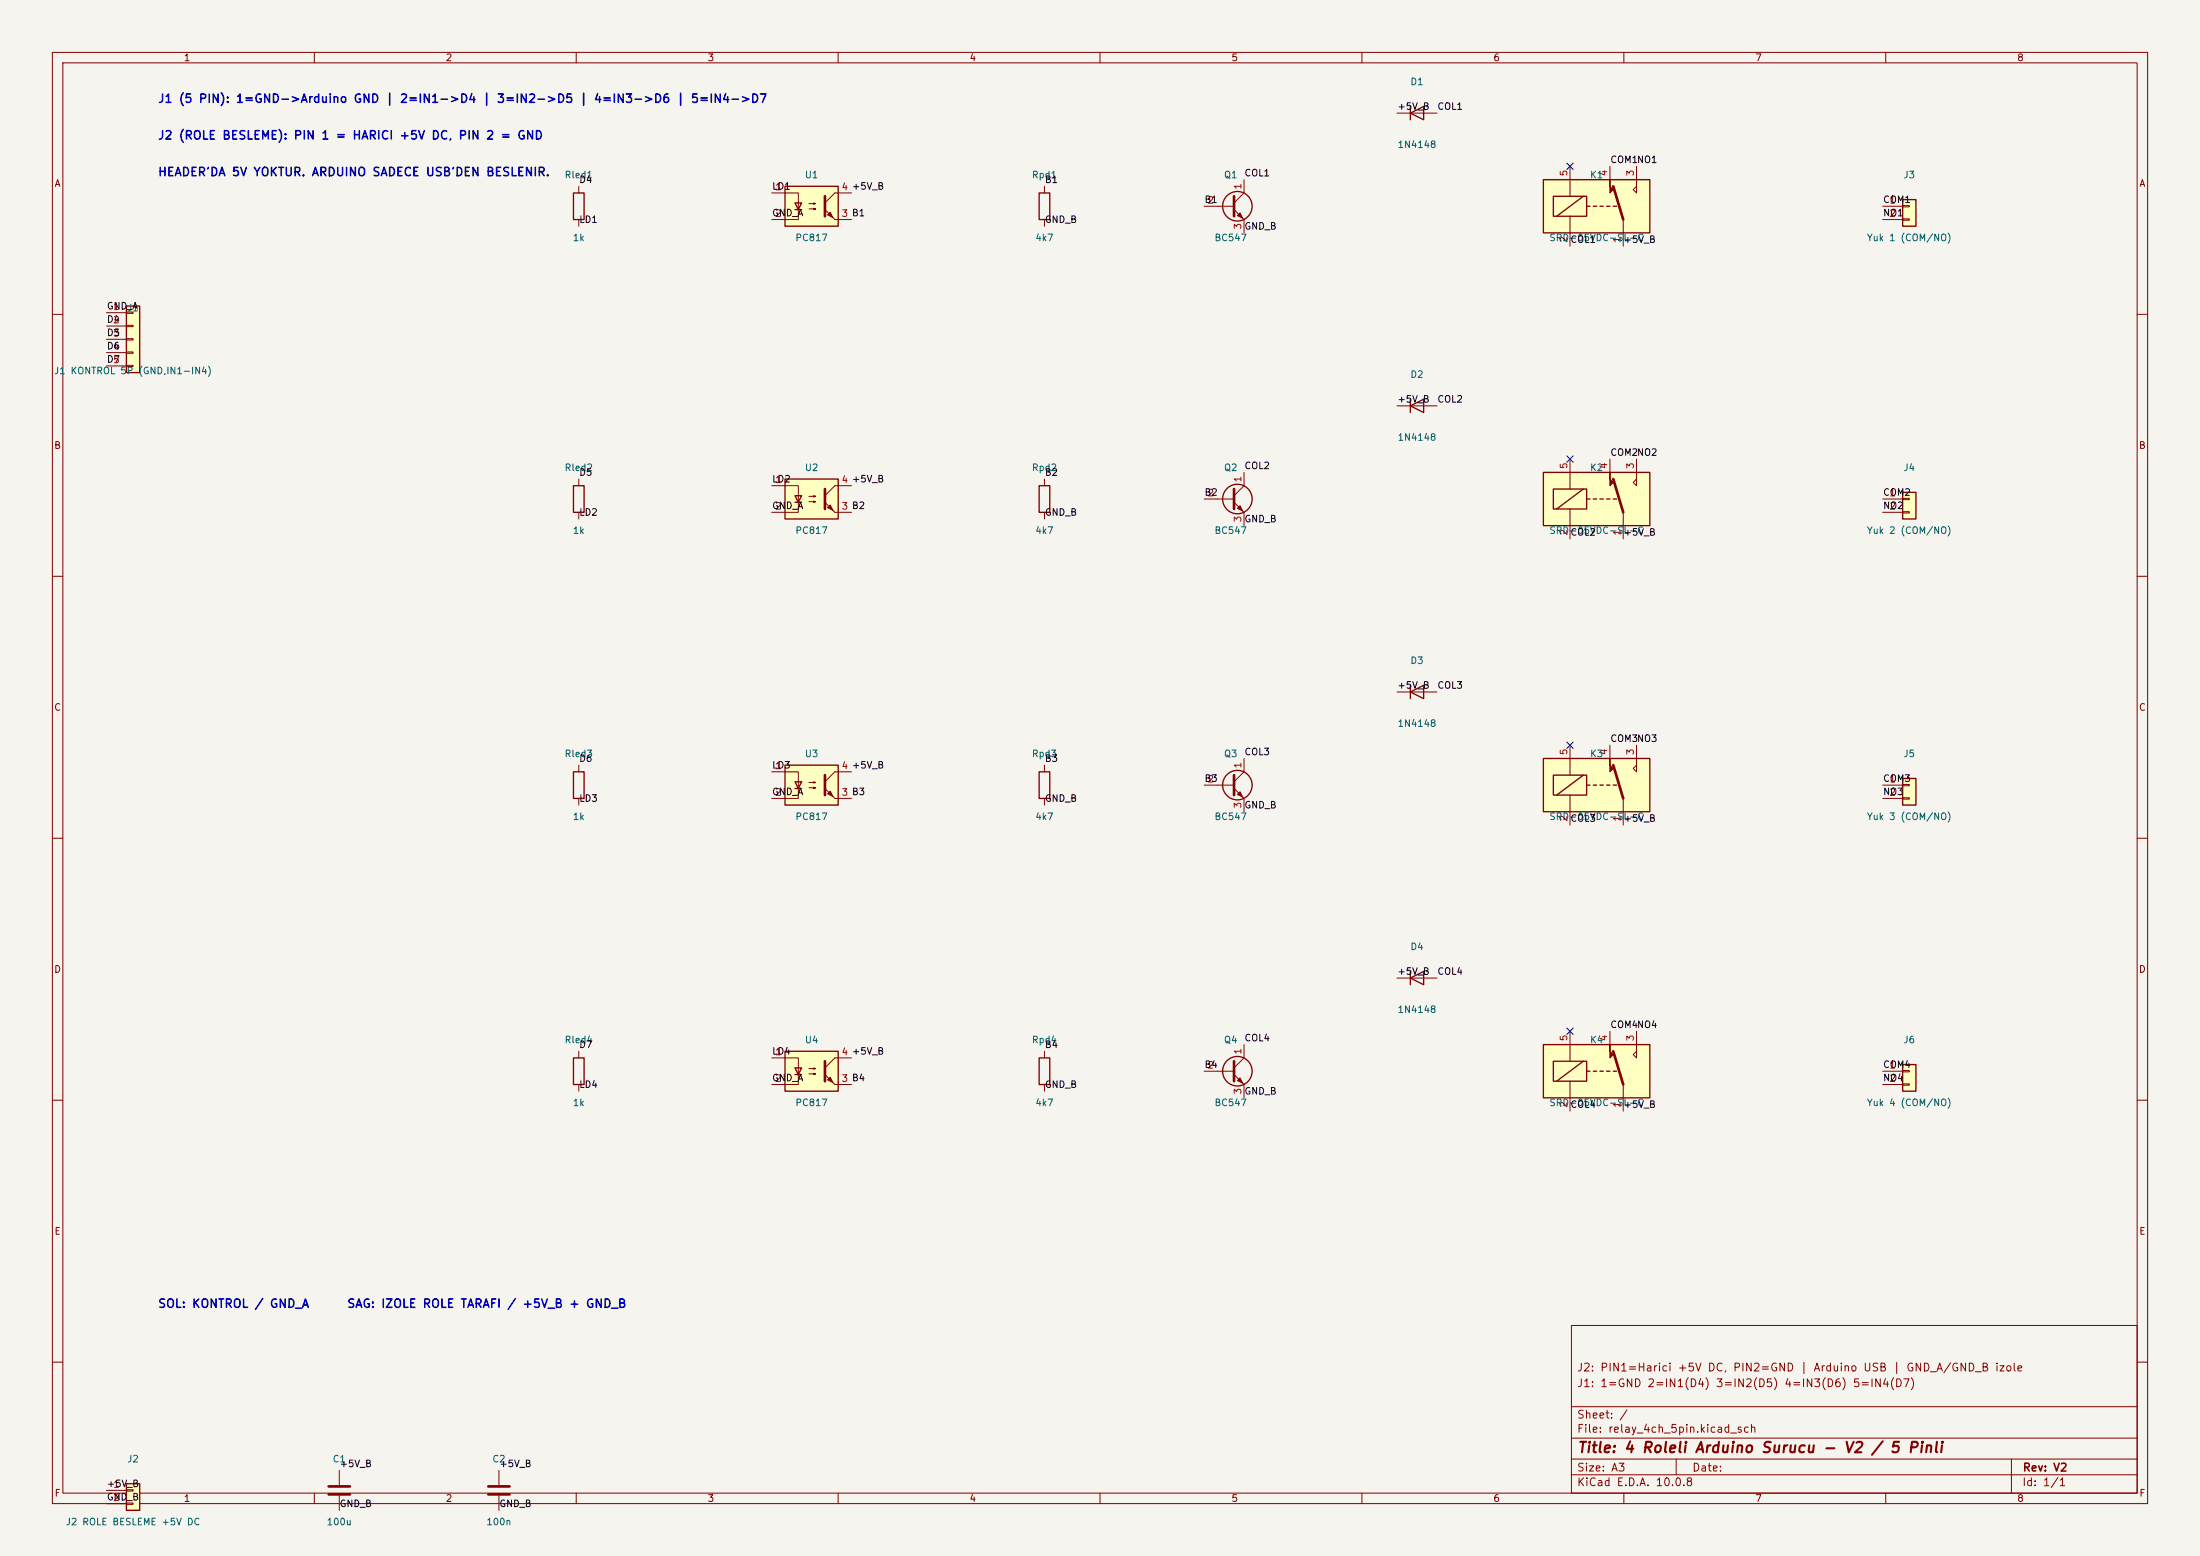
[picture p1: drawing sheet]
<svg xmlns="http://www.w3.org/2000/svg" width="420mm" height="297mm" viewBox="0 0 420 297" stroke-linecap="round" stroke-linejoin="round" font-family="sans-serif">
<path d="M0 0h420v297h-420z" fill="#f5f4ef" stroke="#f5f4ef" stroke-width=".19"/>
<g fill="none" stroke="#840000" stroke-width=".19">
<path d="M10 10h400v277h-400zM12 12h396v273h-396zM60 10v2M110 10v2M160 10v2M210 10v2M260 10v2M310 10v2M360 10v2M10 60h2M408 60h2M10 110h2"/>
<path d="M408 110h2M10 160h2M229.9 149.9h5.7M235.6 150.5l1.9 1.9v2.5M237.5 144.8v2.5l-1.9 1.9M408 160h2M10 210h2M408 210h2M300 253h108v32h-108zM10 260h2M300 278.5h108M300 274.5h108"/>
<path d="M300 268.5h108M320 278.5v3M384 278.5v6.5M408 260h2M60 285v2M110 285v2M160 285v2M210 285v2M260 285v2M300 281.5h108M310 285v2M360 285v2"/>
</g>
<path d="M235.6 148v3.8" fill="none" stroke="#840000" stroke-width=".51"/>
<circle cx="236.2" cy="149.9" r="2.82" fill="none" stroke="#840000" stroke-width=".25"/>
<path d="M236.2 151.6l.5-.5 .5 1z" fill="#840000" stroke="#840000" stroke-width=".19"/>
<path d="M149.9 91.4h10.1v7.7h-10.1z" fill="#ffffc2"/>
<path d="M109.5 36.8h2v5.1h-2zM149.9 91.4h10.1v7.7h-10.1zM151.8 94.6h1.2l-.6 1.3zM151.8 95.9h1.2M109.5 201.9h2v5.1h-2z" fill="none" stroke="#840000" stroke-width=".25"/>
<path d="M110.5 35.6v1.2M110.5 41.9v1.3M147.3 92.7h5.1v5.1h-5.1M154.4 94.7h1.3l-.4 .2v-.3l.4 .1M154.4 95.8h1.3l-.4 .1v-.3l.4 .2M159.4 97.8h3.2M162.6 92.7h-3.2l-1.9 1.9M110.5 200.7v1.2M110.5 207v1.3" fill="none" stroke="#840000" stroke-width=".19"/>
<path d="M157.5 93.3v3.9" fill="none" stroke="#840000" stroke-width=".51"/>
<g fill="#840000" stroke="#840000" stroke-width=".19">
<path d="M158 96.9l.5-.5 .5 1z"/>
<path d="M157.5 95.9l1.9 1.9z"/>
</g>
<path d="M24.1 283.2h2.6v5.1h-2.6z" fill="#ffffc2"/>
<g fill="none" stroke="#840000" stroke-width=".25">
<path d="M198.4 92.7h2v5.1h-2zM24.1 283.2h2.6v5.1h-2.6z"/>
<circle cx="236.2" cy="39.4" r="2.82"/>
<circle cx="236.2" cy="204.5" r="2.82"/>
</g>
<g fill="none" stroke="#840000" stroke-width=".19">
<path d="M229.9 39.4h5.7M237.5 34.3v2.5l-1.9 1.9M235.6 40l1.9 1.9v2.6M199.4 91.4v1.3M199.4 97.8v1.3M237.5 199.4v2.5l-1.9 1.9M229.9 204.5h5.7M235.6 205.1l1.9 1.9v2.6M20.3 284.5h3.8M20.3 287h3.8M24.1 284.4h1.3v.2h-1.3zM24.1 286.9h1.3v.2h-1.3z"/>
<path d="M64.8 280.7v2.8M64.8 285.5v2.8"/>
</g>
<path d="M235.6 37.5v3.8M235.6 202.6v3.8M62.7 283.7h4.1M62.7 285.2h4.1" fill="none" stroke="#840000" stroke-width=".51"/>
<g fill="#840000" stroke="#840000" stroke-width=".19">
<path d="M236.2 41.1l.5-.5 .5 1.1z"/>
<path d="M236.2 206.2l.5-.5 .5 1.1z"/>
</g>
<path d="M294.6 34.3h20.4v10.2h-20.4z" fill="#ffffc2"/>
<path d="M299.7 31.8v5.7M307.3 31.8v2.5M312.4 31.8v5l-.6-.6 .6-.6M299.7 41.3v5.7M309.9 41.9v5.1" fill="none" stroke="#840000" stroke-width=".19"/>
<path d="M294.6 34.3h20.4v10.2h-20.4zM296.5 37.5h6.4v3.8h-6.4zM302.3 37.5l-5.1 3.8M302.9 39.4h.6M304.2 39.4h.6M305.4 39.4h.7M306.7 39.4h.6M308 39.4h.6" fill="none" stroke="#840000" stroke-width=".25"/>
<path d="M308 35.6l1.9 6.3" fill="none" stroke="#840000" stroke-width=".51"/>
<path d="M307.3 34.3v1.3l.7 .6-.7 .6z" fill="#840000" stroke="#840000" stroke-width=".19"/>
<path d="M149.9 146.1h10.1v7.6h-10.1z" fill="#ffffc2"/>
<path d="M149.9 146.1h10.1v7.6h-10.1zM151.8 149.2h1.2l-.6 1.3zM151.8 150.5h1.2M198.4 147.3h2v5.1h-2z" fill="none" stroke="#840000" stroke-width=".25"/>
<path d="M147.3 147.3h5.1v5.1h-5.1M154.4 149.4h1.3l-.4 .1v-.3l.4 .2M154.4 150.4h1.3l-.4 .1v-.3l.4 .2M159.4 152.4h3.2M162.6 147.3h-3.2l-1.9 1.9M199.4 146.1v1.2M199.4 152.4v1.3" fill="none" stroke="#840000" stroke-width=".19"/>
<path d="M157.5 148v3.8" fill="none" stroke="#840000" stroke-width=".51"/>
<g fill="#840000" stroke="#840000" stroke-width=".19">
<path d="M158 151.5l.5-.5 .5 1z"/>
<path d="M157.5 150.5l1.9 1.9z"/>
</g>
<path d="M149.9 200.7h10.1v7.6h-10.1z" fill="#ffffc2"/>
<path d="M149.9 200.7h10.1v7.6h-10.1zM151.8 203.8h1.2l-.6 1.3zM151.8 205.1h1.2M198.4 201.9h2v5.1h-2z" fill="none" stroke="#840000" stroke-width=".25"/>
<path d="M147.3 201.9h5.1v5.1h-5.1M154.4 204h1.3l-.4 .1v-.3l.4 .2M154.4 205h1.3l-.4 .1v-.2l.4 .1M159.4 207h3.2M162.6 201.9h-3.2l-1.9 1.9M199.4 200.7v1.2M199.4 207v1.3" fill="none" stroke="#840000" stroke-width=".19"/>
<path d="M157.5 202.6v3.8" fill="none" stroke="#840000" stroke-width=".51"/>
<g fill="#840000" stroke="#840000" stroke-width=".19">
<path d="M158 206.1l.5-.5 .5 1z"/>
<path d="M157.5 205.1l1.9 1.9z"/>
</g>
<path d="M363.2 38.1h2.6v5.1h-2.6z" fill="#ffffc2"/>
<path d="M363.2 38.1h2.6v5.1h-2.6z" fill="none" stroke="#840000" stroke-width=".25"/>
<path d="M359.4 39.4h3.8M363.2 39.2h1.3v.3h-1.3zM359.4 41.9h3.8M363.2 41.8h1.3v.2h-1.3z" fill="none" stroke="#840000" stroke-width=".19"/>
<path d="M149.9 35.6h10.1v7.6h-10.1z" fill="#ffffc2"/>
<g fill="none" stroke="#840000" stroke-width=".25">
<path d="M149.9 35.6h10.1v7.6h-10.1zM151.8 38.7h1.2l-.6 1.3zM151.8 40h1.2"/>
<circle cx="236.2" cy="95.2" r="2.82"/>
</g>
<path d="M147.3 36.8h5.1v5.1h-5.1M154.4 38.9h1.3l-.4 .1v-.3l.4 .2M154.4 39.9h1.3l-.4 .1v-.2l.4 .1M162.6 36.8h-3.2l-1.9 1.9M159.4 41.9h3.2M229.9 95.3h5.7M235.6 95.9l1.9 1.9v2.5M237.5 90.2v2.5l-1.9 1.9" fill="none" stroke="#840000" stroke-width=".19"/>
<path d="M157.5 37.5v3.8M235.6 93.3v3.9" fill="none" stroke="#840000" stroke-width=".51"/>
<g fill="#840000" stroke="#840000" stroke-width=".19">
<path d="M158 41l.5-.5 .5 1z"/>
<path d="M157.5 40l1.9 1.9z"/>
<path d="M236.2 97l.5-.5 .5 1z"/>
</g>
<path d="M24.1 58.4h2.6v12.7h-2.6z" fill="#ffffc2"/>
<path d="M198.4 36.8h2v5.1h-2zM24.1 58.4h2.6v12.7h-2.6zM109.5 92.7h2v5.1h-2zM109.5 147.3h2v5.1h-2z" fill="none" stroke="#840000" stroke-width=".25"/>
<g fill="none" stroke="#840000" stroke-width=".19">
<path d="M199.4 35.6v1.2M20.3 59.7h3.8M24.1 59.6h1.3v.2h-1.3zM199.4 41.9v1.3M20.3 62.2h3.8M20.3 64.8h3.8M20.3 67.3h3.8M20.3 69.9h3.8M24.1 62.1h1.3v.3h-1.3zM24.1 64.6h1.3v.3h-1.3zM24.1 67.2h1.3v.2h-1.3zM24.1 69.7h1.3v.3h-1.3z"/>
<path d="M110.5 91.4v1.3M110.5 97.8v1.3M110.5 146.1v1.2M110.5 152.4v1.3M95.2 280.7v2.8M95.2 285.5v2.8"/>
</g>
<path d="M93.2 283.7h4.1M93.2 285.2h4.1" fill="none" stroke="#840000" stroke-width=".51"/>
<path d="M294.6 199.4h20.4v10.2h-20.4z" fill="#ffffc2"/>
<path d="M266.7 186.7h7.6M299.7 196.9v5.7M307.3 196.9v2.5M312.4 196.9v5l-.6-.6 .6-.6M299.7 206.4v5.7M309.9 207v5.1" fill="none" stroke="#840000" stroke-width=".19"/>
<path d="M269.2 186.7l2.6-1.3v2.6zM269.2 185.4v2.6M294.6 199.4h20.4v10.2h-20.4zM296.5 202.6h6.4v3.8h-6.4zM302.3 202.6l-5.1 3.8M302.9 204.5h.6M304.2 204.5h.6M305.4 204.5h.7M306.7 204.5h.6M308 204.5h.6" fill="none" stroke="#840000" stroke-width=".25"/>
<path d="M308 200.7l1.9 6.3" fill="none" stroke="#840000" stroke-width=".51"/>
<path d="M307.3 199.4v1.3l.7 .6-.7 .6z" fill="#840000" stroke="#840000" stroke-width=".19"/>
<path d="M363.2 94h2.6v5.1h-2.6z" fill="#ffffc2"/>
<path d="M363.2 94h2.6v5.1h-2.6zM269.2 132.1l2.6-1.3v2.6zM269.2 130.8v2.6" fill="none" stroke="#840000" stroke-width=".25"/>
<path d="M359.4 95.3h3.8M359.4 97.8h3.8M363.2 95.1h1.3v.3h-1.3zM363.2 97.7h1.3v.2h-1.3zM266.7 132.1h7.6" fill="none" stroke="#840000" stroke-width=".19"/>
<path d="M294.6 144.8h20.4v10.1h-20.4z" fill="#ffffc2"/>
<path d="M266.7 21.6h7.6M266.7 77.5h7.6M299.7 142.2v5.8M299.7 151.8v5.7M307.3 142.2v2.6M309.9 152.4v5.1M312.4 142.2v5.1l-.6-.6 .6-.6" fill="none" stroke="#840000" stroke-width=".19"/>
<path d="M269.2 21.6l2.6-1.3v2.6zM269.2 20.3v2.6M269.2 77.5l2.6-1.3v2.5zM269.2 76.2v2.5M294.6 144.8h20.4v10.1h-20.4zM296.5 148h6.4v3.8h-6.4zM302.3 148l-5.1 3.8M302.9 149.9h.6M304.2 149.9h.6M305.4 149.9h.7M306.7 149.9h.6M308 149.9h.6" fill="none" stroke="#840000" stroke-width=".25"/>
<path d="M308 146.1l1.9 6.3" fill="none" stroke="#840000" stroke-width=".51"/>
<path d="M307.3 144.8v1.3l.7 .6-.7 .6z" fill="#840000" stroke="#840000" stroke-width=".19"/>
<path d="M294.6 90.2h20.4v10.1h-20.4z" fill="#ffffc2"/>
<path d="M299.7 87.6v5.7M299.7 97.2v5.7M307.3 87.6v2.6M309.9 97.8v5.1M312.4 87.6v5.1l-.6-.6 .6-.7" fill="none" stroke="#840000" stroke-width=".19"/>
<path d="M294.6 90.2h20.4v10.1h-20.4zM296.5 93.3h6.4v3.9h-6.4zM302.3 93.3l-5.1 3.9M302.9 95.3h.6M304.2 95.3h.6M305.4 95.3h.7M306.7 95.3h.6M308 95.3h.6" fill="none" stroke="#840000" stroke-width=".25"/>
<path d="M308 91.4l1.9 6.4" fill="none" stroke="#840000" stroke-width=".51"/>
<path d="M307.3 90.2v1.2l.7 .7-.7 .6z" fill="#840000" stroke="#840000" stroke-width=".19"/>
<path d="M363.2 148.6h2.6v5.1h-2.6z" fill="#ffffc2"/>
<path d="M363.2 148.6h2.6v5.1h-2.6z" fill="none" stroke="#840000" stroke-width=".25"/>
<path d="M359.4 149.9h3.8M359.4 152.4h3.8M363.2 149.7h1.3v.3h-1.3zM363.2 152.3h1.3v.2h-1.3z" fill="none" stroke="#840000" stroke-width=".19"/>
<path d="M363.2 203.2h2.6v5.1h-2.6z" fill="#ffffc2"/>
<path d="M363.2 203.2h2.6v5.1h-2.6z" fill="none" stroke="#840000" stroke-width=".25"/>
<path d="M359.4 204.5h3.8M359.4 207h3.8M363.2 204.3h1.3v.3h-1.3zM363.2 206.9h1.3v.2h-1.3z" fill="none" stroke="#840000" stroke-width=".19"/>
<path d="M299.1 31.1l1.2 1.3M300.3 31.1l-1.2 1.3M299.1 87l1.2 1.2M300.3 87l-1.2 1.2M299.1 141.6l1.2 1.2M300.3 141.6l-1.2 1.2M299.1 196.2l1.2 1.3M300.3 196.2l-1.2 1.3" fill="none" stroke="#000084" stroke-width=".19"/>
<text font-size="2" fill="#840000" x="301" y="277.8">Title: 4 Roleli Arduino Surucu - V2 / 5 Pinli</text>
<g font-size="1.6" fill="#0000c2">
<text x="30" y="20">J1 (5 PIN): 1=GND-&gt;Arduino GND | 2=IN1-&gt;D4 | 3=IN2-&gt;D5 | 4=IN3-&gt;D6 | 5=IN4-&gt;D7</text>
<text x="30" y="27">J2 (ROLE BESLEME): PIN 1 = HARICI +5V DC, PIN 2 = GND</text>
<text x="30" y="34">HEADER'DA 5V YOKTUR. ARDUINO SADECE USB'DEN BESLENIR.</text>
<text x="30" y="250">SOL: KONTROL / GND_A</text>
<text x="66.2" y="250">SAG: IZOLE ROLE TARAFI / +5V_B + GND_B</text>
</g>
<g font-size="1.5" fill="#840000">
<text x="300.9" y="262.1">J2: PIN1=Harici +5V DC, PIN2=GND | Arduino USB | GND_A/GND_B izole</text>
<text x="300.9" y="265.1">J1: 1=GND 2=IN1(D4) 3=IN2(D5) 4=IN3(D6) 5=IN4(D7)</text>
<text x="300.9" y="273.8">File: relay_4ch_5pin.kicad_sch</text>
<text x="300.9" y="271.1">Sheet: /</text>
<text x="300.9" y="281.2">Size: A3</text>
<text x="322.9" y="281.2">Date:</text>
<text x="386" y="281.2">Rev: V2</text>
<text x="300.9" y="284">KiCad E.D.A. 10.0.8</text>
<text x="385.9" y="284">Id: 1/1</text>
</g>
<g font-size="1.3" fill="#840000">
<text x="35" y="12">1</text>
<text x="85" y="12">2</text>
<text x="135" y="12">3</text>
<text x="185" y="12">4</text>
<text x="235" y="12">5</text>
<text x="285" y="12">6</text>
<text x="335" y="12">7</text>
<text x="385" y="12">8</text>
<text x="10.3" y="36">A</text>
<text x="408.3" y="36">A</text>
<text x="10.2" y="86">B</text>
<text x="408.2" y="86">B</text>
<text x="10.2" y="136">C</text>
<text x="408.2" y="136">C</text>
<text x="10.2" y="186">D</text>
<text x="408.2" y="186">D</text>
<text x="10.3" y="236">E</text>
<text x="408.3" y="236">E</text>
<text x="10.3" y="286">F</text>
<text x="35" y="287">1</text>
<text x="85" y="287">2</text>
<text x="135" y="287">3</text>
<text x="185" y="287">4</text>
<text x="235" y="287">5</text>
<text x="285" y="287">6</text>
<text x="335" y="287">7</text>
<text x="385" y="287">8</text>
<text x="408.3" y="286">F</text>
</g>
<g font-size="1.3" fill="#006464">
<text x="269.1" y="16.6">D1</text>
<text x="266.7" y="28.6">1N4148</text>
<text x="107.7" y="34.3">Rled1</text>
<text x="153.5" y="34.3">U1</text>
<text x="196.9" y="34.3">Rpd1</text>
<text x="233.6" y="34.3">Q1</text>
<text x="303.4" y="34.3">K1</text>
<text x="363.3" y="34.3">J3</text>
<text x="109.2" y="46.3">1k</text>
<text x="151.7" y="46.3">PC817</text>
<text x="197.5" y="46.3">4k7</text>
<text x="231.7" y="46.3">BC547</text>
<text x="295.7" y="46.3">SRD-05VDC-SL-C</text>
<text x="356.3" y="46.3">Yuk 1 (COM/NO)</text>
<text x="24.2" y="59.7">J1</text>
<text x="10.2" y="71.7">J1 KONTROL 5P (GND,IN1-IN4)</text>
<text x="269.1" y="72.4">D2</text>
<text x="266.7" y="84.4">1N4148</text>
<text x="107.7" y="90.2">Rled2</text>
<text x="153.5" y="90.2">U2</text>
<text x="196.9" y="90.2">Rpd2</text>
<text x="233.6" y="90.2">Q2</text>
<text x="303.4" y="90.2">K2</text>
<text x="363.3" y="90.2">J4</text>
<text x="109.2" y="102.2">1k</text>
<text x="151.7" y="102.2">PC817</text>
<text x="197.5" y="102.2">4k7</text>
<text x="231.7" y="102.2">BC547</text>
<text x="295.7" y="102.2">SRD-05VDC-SL-C</text>
<text x="356.3" y="102.2">Yuk 2 (COM/NO)</text>
<text x="269.1" y="127">D3</text>
<text x="266.7" y="139">1N4148</text>
<text x="107.7" y="144.8">Rled3</text>
<text x="153.5" y="144.8">U3</text>
<text x="196.9" y="144.8">Rpd3</text>
<text x="233.6" y="144.8">Q3</text>
<text x="303.4" y="144.8">K3</text>
<text x="363.3" y="144.8">J5</text>
<text x="109.2" y="156.8">1k</text>
<text x="151.7" y="156.8">PC817</text>
<text x="197.5" y="156.8">4k7</text>
<text x="231.7" y="156.8">BC547</text>
<text x="295.7" y="156.8">SRD-05VDC-SL-C</text>
<text x="356.3" y="156.8">Yuk 3 (COM/NO)</text>
<text x="269.1" y="181.7">D4</text>
<text x="266.7" y="193.7">1N4148</text>
<text x="107.7" y="199.4">Rled4</text>
<text x="153.5" y="199.4">U4</text>
<text x="196.9" y="199.4">Rpd4</text>
<text x="233.6" y="199.4">Q4</text>
<text x="303.4" y="199.4">K4</text>
<text x="363.3" y="199.4">J6</text>
<text x="109.2" y="211.4">1k</text>
<text x="151.7" y="211.4">PC817</text>
<text x="197.5" y="211.4">4k7</text>
<text x="231.7" y="211.4">BC547</text>
<text x="295.7" y="211.4">SRD-05VDC-SL-C</text>
<text x="356.3" y="211.4">Yuk 4 (COM/NO)</text>
<text x="24.2" y="279.4">J2</text>
<text x="63.4" y="279.4">C1</text>
<text x="93.9" y="279.4">C2</text>
<text x="12.5" y="291.4">J2 ROLE BESLEME +5V DC</text>
<text x="62.3" y="291.4">100u</text>
<text x="92.7" y="291.4">100n</text>
</g>
<g font-size="1.3" fill="#0f0f0f">
<text x="266.7" y="21.3">+5V_B</text>
<text x="274.3" y="21.3">COL1</text>
<text x="110.5" y="35.2">D4</text>
<text x="199.4" y="35.2">B1</text>
<text x="237.5" y="34">COL1</text>
<text x="307.3" y="31.4">COM1NO1</text>
<text x="147.3" y="41.6">GND_A</text>
<text x="147.3" y="36.5">LD1</text>
<text x="229.8" y="39.1">B1</text>
<text x="359.4" y="41.6">NO1</text>
<text x="359.4" y="39.1">COM1</text>
<text x="110.5" y="42.9">LD1</text>
<text x="199.4" y="42.9">GND_B</text>
<text x="237.5" y="44.1">GND_B</text>
<text x="299.7" y="46.7">COL1</text>
<text x="309.9" y="46.7">+5V_B</text>
<text x="20.3" y="59.4">GND_A</text>
<text x="20.3" y="61.9">D4</text>
<text x="20.3" y="64.5">D5</text>
<text x="20.3" y="69.5">D7</text>
<text x="20.3" y="67">D6</text>
<text x="266.7" y="77.2">+5V_B</text>
<text x="274.3" y="77.2">COL2</text>
<text x="237.5" y="89.9">COL2</text>
<text x="307.3" y="87.3">COM2NO2</text>
<text x="110.5" y="91.1">D5</text>
<text x="147.3" y="92.4">LD2</text>
<text x="199.4" y="91.1">B2</text>
<text x="229.8" y="94.9">B2</text>
<text x="359.4" y="94.9">COM2</text>
<text x="110.5" y="98.7">LD2</text>
<text x="147.3" y="97.5">GND_A</text>
<text x="199.4" y="98.7">GND_B</text>
<text x="237.5" y="100">GND_B</text>
<text x="359.4" y="97.5">NO2</text>
<text x="299.7" y="102.6">COL2</text>
<text x="309.9" y="102.6">+5V_B</text>
<text x="266.7" y="131.8">+5V_B</text>
<text x="274.3" y="131.8">COL3</text>
<text x="307.3" y="141.9">COM3NO3</text>
<text x="110.5" y="145.7">D6</text>
<text x="147.3" y="147">LD3</text>
<text x="199.4" y="145.7">B3</text>
<text x="229.8" y="149.5">B3</text>
<text x="237.5" y="144.5">COL3</text>
<text x="359.4" y="149.5">COM3</text>
<text x="110.5" y="153.4">LD3</text>
<text x="147.3" y="152.1">GND_A</text>
<text x="199.4" y="153.4">GND_B</text>
<text x="237.5" y="154.6">GND_B</text>
<text x="359.4" y="152.1">NO3</text>
<text x="299.7" y="157.2">COL3</text>
<text x="309.9" y="157.2">+5V_B</text>
<text x="266.7" y="186.4">+5V_B</text>
<text x="274.3" y="186.4">COL4</text>
<text x="307.3" y="196.5">COM4NO4</text>
<text x="110.5" y="200.3">D7</text>
<text x="147.3" y="201.6">LD4</text>
<text x="199.4" y="200.3">B4</text>
<text x="237.5" y="199.1">COL4</text>
<text x="110.5" y="208">LD4</text>
<text x="147.3" y="206.7">GND_A</text>
<text x="199.4" y="208">GND_B</text>
<text x="229.8" y="204.2">B4</text>
<text x="237.5" y="209.2">GND_B</text>
<text x="359.4" y="204.2">COM4</text>
<text x="359.4" y="206.7">NO4</text>
<text x="299.7" y="211.8">COL4</text>
<text x="309.9" y="211.8">+5V_B</text>
<text x="64.7" y="280.4">+5V_B</text>
<text x="95.2" y="280.4">+5V_B</text>
<text x="20.3" y="284.2">+5V_B</text>
<text x="20.3" y="286.7">GND_B</text>
<text x="64.7" y="288">GND_B</text>
<text x="95.2" y="288">GND_B</text>
</g>
<g font-size="1.3" fill="#a90000">
<text x="299.5" y="33.8" transform="rotate(-90 299.5 33.8)">5</text>
<text x="307.1" y="33.8" transform="rotate(-90 307.1 33.8)">4</text>
<text x="312.2" y="33.8" transform="rotate(-90 312.2 33.8)">3</text>
<text x="147.9" y="36.6">1</text>
<text x="147.9" y="41.7">2</text>
<text x="160.6" y="41.7">3 B1</text>
<text x="160.6" y="36.6">4 +5V_B</text>
<text x="230.4" y="39.2">2</text>
<text x="237.3" y="36.3" transform="rotate(-90 237.3 36.3)">1</text>
<text x="360.6" y="39.2">1</text>
<text x="360.6" y="41.7">2</text>
<text x="237.3" y="43.9" transform="rotate(-90 237.3 43.9)">3</text>
<text x="299.5" y="46.5" transform="rotate(-90 299.5 46.5)">2</text>
<text x="309.7" y="46.5" transform="rotate(-90 309.7 46.5)">1</text>
<text x="21.5" y="59.5">1</text>
<text x="21.5" y="62">2</text>
<text x="21.5" y="64.6">3</text>
<text x="21.5" y="67.1">4</text>
<text x="21.5" y="69.6">5</text>
<text x="299.5" y="89.6" transform="rotate(-90 299.5 89.6)">5</text>
<text x="307.1" y="89.6" transform="rotate(-90 307.1 89.6)">4</text>
<text x="312.2" y="89.6" transform="rotate(-90 312.2 89.6)">3</text>
<text x="147.9" y="92.5">1</text>
<text x="160.6" y="92.5">4 +5V_B</text>
<text x="230.4" y="95">2</text>
<text x="237.3" y="92.2" transform="rotate(-90 237.3 92.2)">1</text>
<text x="360.6" y="95">1</text>
<text x="147.9" y="97.6">2</text>
<text x="160.6" y="97.6">3 B2</text>
<text x="237.3" y="99.8" transform="rotate(-90 237.3 99.8)">3</text>
<text x="360.6" y="97.6">2</text>
<text x="299.5" y="102.3" transform="rotate(-90 299.5 102.3)">2</text>
<text x="309.7" y="102.3" transform="rotate(-90 309.7 102.3)">1</text>
<text x="147.9" y="147.1">1</text>
<text x="160.6" y="147.1">4 +5V_B</text>
<text x="230.4" y="149.6">2</text>
<text x="237.3" y="146.8" transform="rotate(-90 237.3 146.8)">1</text>
<text x="299.5" y="144.2" transform="rotate(-90 299.5 144.2)">5</text>
<text x="307.1" y="144.2" transform="rotate(-90 307.1 144.2)">4</text>
<text x="312.2" y="144.2" transform="rotate(-90 312.2 144.2)">3</text>
<text x="360.6" y="149.6">1</text>
<text x="147.9" y="152.2">2</text>
<text x="160.6" y="152.2">3 B3</text>
<text x="237.3" y="154.4" transform="rotate(-90 237.3 154.4)">3</text>
<text x="360.6" y="152.2">2</text>
<text x="299.5" y="156.9" transform="rotate(-90 299.5 156.9)">2</text>
<text x="309.7" y="156.9" transform="rotate(-90 309.7 156.9)">1</text>
<text x="147.9" y="201.7">1</text>
<text x="160.6" y="201.7">4 +5V_B</text>
<text x="237.3" y="201.4" transform="rotate(-90 237.3 201.4)">1</text>
<text x="299.5" y="198.9" transform="rotate(-90 299.5 198.9)">5</text>
<text x="307.1" y="198.9" transform="rotate(-90 307.1 198.9)">4</text>
<text x="312.2" y="198.9" transform="rotate(-90 312.2 198.9)">3</text>
<text x="147.9" y="206.8">2</text>
<text x="160.6" y="206.8">3 B4</text>
<text x="230.4" y="204.3">2</text>
<text x="237.3" y="209" transform="rotate(-90 237.3 209)">3</text>
<text x="360.6" y="204.3">1</text>
<text x="360.6" y="206.8">2</text>
<text x="299.5" y="211.6" transform="rotate(-90 299.5 211.6)">2</text>
<text x="309.7" y="211.6" transform="rotate(-90 309.7 211.6)">1</text>
<text x="21.5" y="284.3">1</text>
<text x="21.5" y="286.8">2</text>
</g>
</svg>
